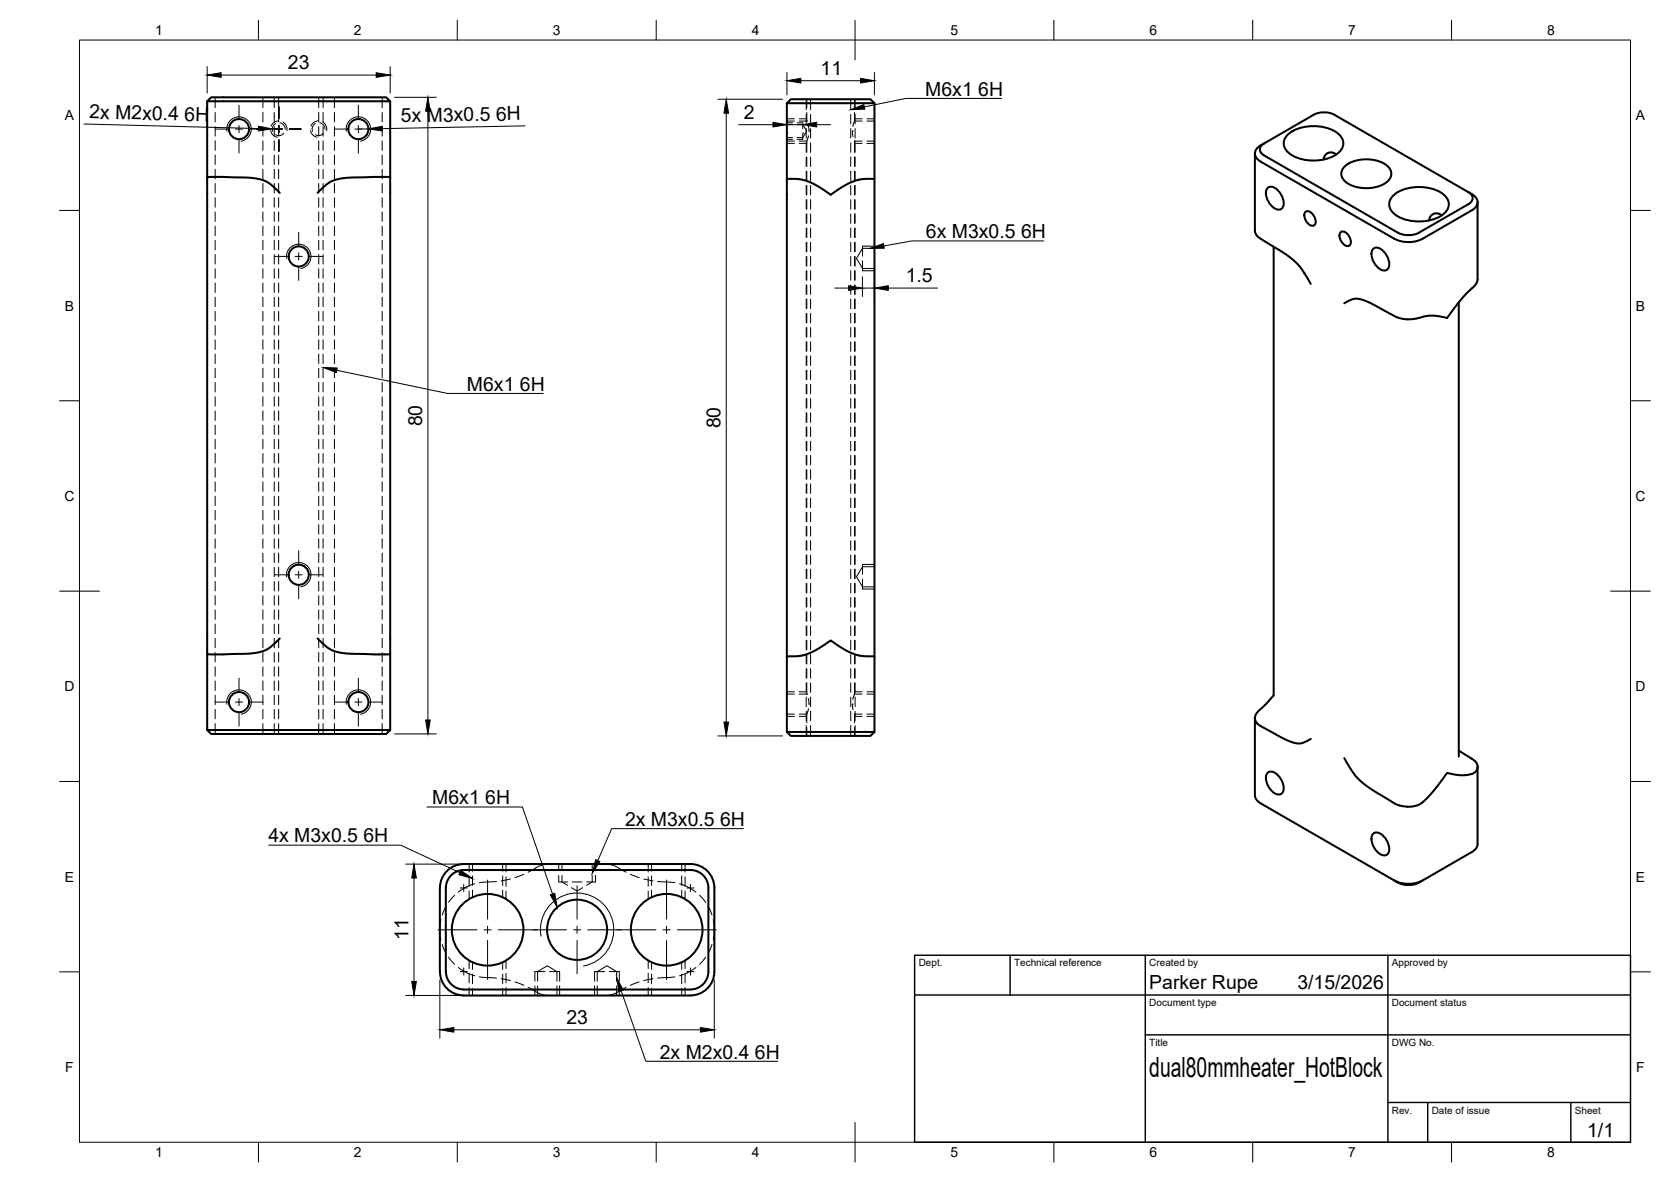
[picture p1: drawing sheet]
<svg xmlns="http://www.w3.org/2000/svg" width="420mm" height="297mm" viewBox="0 0 420 297" stroke-linecap="round" stroke-linejoin="round" font-family="sans-serif">
<!-- layer: Hidden -->
<g fill="none" stroke="#000" stroke-width=".25">
<path d="M54.1 24.5v2.6M54.1 28.3v2.3M54.1 31.8v2.4M54.1 35.4v2.4M54.1 39v2.3M66.1 24.5v2.6M66.1 28.3v2.3M66.1 31.8v2.4M66.1 35.4v2.4M66.1 39v2.3M69.3 31.1a1.58 1.58 0 0 0-.7 1.9M70.1 24.5v2.6"/>
<path d="M70.1 28.3v2.3M70.1 31.8v2.4M70.1 35.4v2.4M70.1 39v2.3M70.4 30.9a1.59 1.59 0 0 1 1.3 1.6M71.4 33.5a1.61 1.61 0 0 1-2.1 .4M79.3 31.1a1.58 1.58 0 0 0-.7 1.9M80.1 24.5v2.6M80.1 28.3v2.3M80.1 31.8v2.4M80.1 35.4v2.4M80.1 39v2.3"/>
<path d="M80.4 30.9a1.58 1.58 0 0 1 1.3 1.6M81.3 33.5a1.61 1.61 0 0 1-2 .4M84.1 24.5v2.6M84.1 28.3v2.3M84.1 31.8v2.4M84.1 35.4v2.4M84.1 39v2.3M96.1 24.5v2.6M96.1 28.3v2.3M96.1 31.8v2.4M96.1 35.4v2.4M96.1 39v2.3"/>
<path d="M197.8 31.3h1.5M197.8 34.6h1.5M197.8 35.5h1.9M197.8 30.4h1.9M200.4 31.3h1.4l1 1.6-1 1.7h-1.4M201 35.5h1.9M201 30.4h1.9M201.8 30.9v1.4M201.8 33.5v1.5M202.9 30.4h.1M202.9 24.9v2.2M202.9 28.3v2.1"/>
<path d="M202.9 35.5v2.8M202.9 39.5v2.3M203.2 31.5l.2 1.4M203.3 34.1l-.4 1.4M203.4 32.9h.1M203.8 24.9v2.6M203.8 28.8v2.3M203.8 32.3v2.4M203.8 35.9v2.4M203.8 39.5v2.3M213.9 24.9v2.6M213.9 28.8v2.3"/>
<path d="M213.9 32.3v2.4M213.9 35.9v2.4M213.9 39.5v2.3M214.3 32.9l.2 1.4M214.3 32.9h.1M214.9 35.5h.1M214.9 30.4l-.5 1.4M214.9 35.5h1.9M214.9 30.4h1.9M214.9 24.9v2.2M214.9 28.3v2.1M214.9 35.5v2.8"/>
<path d="M214.9 39.5v2.3M218 35.5h1.9M218 30.4h1.9M54.1 42.6v2.3M54.1 46.1v2.4M54.1 49.7v2.4M54.1 53.3v2.3M54.1 56.8v2.4M66.1 42.6v2.3M66.1 46.1v2.4M66.1 49.7v2.4M66.1 53.3v2.3"/>
<path d="M66.1 56.8v2.4M70.1 42.6v2.3M70.1 46.1v2.4M70.1 49.7v2.4M70.1 53.3v2.3M70.1 56.8v2.4M80.1 42.6v2.3M80.1 46.1v2.4M80.1 49.7v2.4M80.1 53.3v2.3M80.1 56.8v2.4M84.1 42.6v2.3"/>
<path d="M84.1 46.1v2.4M84.1 49.7v2.4M84.1 53.3v2.3M84.1 56.8v2.4M96.1 42.6v2.3M96.1 46.1v2.4M96.1 49.7v2.4M96.1 53.3v2.3M96.1 56.8v2.4M202.9 43v2.4M202.9 46.6v2.4M202.9 50.2v2.4"/>
<path d="M202.9 53.7v2.4M202.9 57.3v2.4M203.8 43v2.4M203.8 46.6v2.4M203.8 50.2v2.4M203.8 53.7v2.4M203.8 57.3v2.4M213.9 43v2.4M213.9 46.6v2.4M213.9 50.2v2.4M213.9 53.7v2.4M213.9 57.3v2.4"/>
<path d="M214.9 43v2.4M214.9 46.6v2.4M214.9 50.2v2.4M214.9 53.7v2.4M214.9 57.3v2.4M54.1 60.4v2.4M54.1 64v2.4M54.1 67.5v2.4M54.1 71.1v2.4M54.1 74.7v2.4M54.1 78.3v2.4M66.1 60.4v2.4"/>
<path d="M66.1 64v2.4M66.1 67.5v2.4M66.1 71.1v2.4M66.1 74.7v2.4M66.1 78.3v2.4M70.1 60.4v2.4M70.1 64v2.4M70.1 67.5v2.4M70.1 71.1v2.4M70.1 74.7v2.4M70.1 78.3v2.4M80.1 60.4v2.4"/>
<path d="M80.1 64v2.4M80.1 67.5v2.4M80.1 71.1v2.4M80.1 74.7v2.4M80.1 78.3v2.4M84.1 60.4v2.4M84.1 64v2.4M84.1 67.5v2.4M84.1 71.1v2.4M84.1 74.7v2.4M84.1 78.3v2.4M96.1 60.4v2.4"/>
<path d="M96.1 64v2.4M96.1 67.5v2.4M96.1 71.1v2.4M96.1 74.7v2.4M96.1 78.3v2.4M202.9 60.9v2.4M202.9 64.5v2.4M202.9 68v2.4M202.9 71.6v2.4M202.9 75.2v2.4M202.9 78.7v2.4M203.8 60.9v2.4"/>
<path d="M203.8 64.5v2.4M203.8 68v2.4M203.8 71.6v2.4M203.8 75.2v2.4M203.8 78.7v2.4M213.9 60.9v2.4M213.9 64.5v2.4M213.9 68v2.4M213.9 71.6v2.4M213.9 75.2v2.4M213.9 78.7v2.4M214.9 60.9v2.4"/>
<path d="M214.9 64.5v2.4M214.9 68v2.4M214.9 71.6v2.4M214.9 75.2v2.4M214.9 78.7v2.4M216.9 65.5v2.5M216.9 61.9v2.5M219.9 62.4h-3l-1.6 2.5 1.6 2.6h3M54.1 81.8v2.4M54.1 85.4v2.4M54.1 89v2.4M54.1 92.5v2.4"/>
<path d="M54.1 96.1v2.4M54.1 99.7v2.4M66.1 81.8v2.4M66.1 85.4v2.4M66.1 89v2.4M66.1 92.5v2.4M66.1 96.1v2.4M66.1 99.7v2.4M70.1 81.8v2.4M70.1 85.4v2.4M70.1 89v2.4M70.1 92.5v2.4"/>
<path d="M70.1 96.1v2.4M70.1 99.7v2.4M80.1 81.8v2.4M80.1 85.4v2.4M80.1 89v2.4M80.1 92.5v2.4M80.1 96.1v2.4M80.1 99.7v2.4M84.1 81.8v2.4M84.1 85.4v2.4M84.1 89v2.4M84.1 92.5v2.4"/>
<path d="M84.1 96.1v2.4M84.1 99.7v2.4M96.1 81.8v2.4M96.1 85.4v2.4M96.1 89v2.4M96.1 92.5v2.4M96.1 96.1v2.4M96.1 99.7v2.4M202.9 82.3v2.4M202.9 85.9v2.4M202.9 89.5v2.3M202.9 93v2.4"/>
<path d="M202.9 96.6v2.4M203.8 82.3v2.4M203.8 85.9v2.4M203.8 89.5v2.3M203.8 93v2.4M203.8 96.6v2.4M213.9 82.3v2.4M213.9 85.9v2.4M213.9 89.5v2.3M213.9 93v2.4M213.9 96.6v2.4M214.9 82.3v2.4"/>
<path d="M214.9 85.9v2.4M214.9 89.5v2.3M214.9 93v2.4M214.9 96.6v2.4M54.1 103.3v2.3M54.1 106.8v2.4M54.1 110.4v2.4M54.1 114v2.4M54.1 117.5v2.4M66.1 103.3v2.3M66.1 106.8v2.4M66.1 110.4v2.4"/>
<path d="M66.1 114v2.4M66.1 117.5v2.4M70.1 103.3v2.3M70.1 106.8v2.4M70.1 110.4v2.4M70.1 114v2.4M70.1 117.5v2.4M80.1 103.3v2.3M80.1 106.8v2.4M80.1 110.4v2.4M80.1 114v2.4M80.1 117.5v2.4"/>
<path d="M84.1 103.3v2.3M84.1 106.8v2.4M84.1 110.4v2.4M84.1 114v2.4M84.1 117.5v2.4M96.1 103.3v2.3M96.1 106.8v2.4M96.1 110.4v2.4M96.1 114v2.4M96.1 117.5v2.4M202.9 100.2v2.4M202.9 103.7v2.4"/>
<path d="M202.9 107.3v2.4M202.9 110.9v2.4M202.9 114.5v2.3M202.9 118v2.4M203.8 100.2v2.4M203.8 103.7v2.4M203.8 107.3v2.4M203.8 110.9v2.4M203.8 114.5v2.3M203.8 118v2.4M213.9 100.2v2.4M213.9 103.7v2.4"/>
<path d="M213.9 107.3v2.4M213.9 110.9v2.4M213.9 114.5v2.3M213.9 118v2.4M214.9 100.2v2.4M214.9 103.7v2.4M214.9 107.3v2.4M214.9 110.9v2.4M214.9 114.5v2.3M214.9 118v2.4M54.1 121.1v2.4M54.1 124.7v2.4"/>
<path d="M54.1 128.3v2.3M54.1 131.8v2.4M54.1 135.4v2.4M54.1 139v2.4M66.1 121.1v2.4M66.1 124.7v2.4M66.1 128.3v2.3M66.1 131.8v2.4M66.1 135.4v2.4M66.1 139v2.4M70.1 121.1v2.4M70.1 124.7v2.4"/>
<path d="M70.1 128.3v2.3M70.1 131.8v2.4M70.1 135.4v2.4M70.1 139v2.4M80.1 121.1v2.4M80.1 124.7v2.4M80.1 128.3v2.3M80.1 131.8v2.4M80.1 135.4v2.4M80.1 139v2.4M84.1 121.1v2.4M84.1 124.7v2.4"/>
<path d="M84.1 128.3v2.3M84.1 131.8v2.4M84.1 135.4v2.4M84.1 139v2.4M96.1 121.1v2.4M96.1 124.7v2.4M96.1 128.3v2.3M96.1 131.8v2.4M96.1 135.4v2.4M96.1 139v2.4M202.9 121.6v2.4M202.9 125.2v2.4"/>
<path d="M202.9 128.7v2.4M202.9 132.3v2.4M202.9 135.9v2.4M202.9 139.5v2.3M203.8 121.6v2.4M203.8 125.2v2.4M203.8 128.7v2.4M203.8 132.3v2.4M203.8 135.9v2.4M203.8 139.5v2.3M213.9 121.6v2.4M213.9 125.2v2.4"/>
<path d="M213.9 128.7v2.4M213.9 132.3v2.4M213.9 135.9v2.4M213.9 139.5v2.3M214.9 121.6v2.4M214.9 125.2v2.4M214.9 128.7v2.4M214.9 132.3v2.4M214.9 135.9v2.4M214.9 139.5v2.3M54.1 142.5v2.4M54.1 146.1v2.4"/>
<path d="M54.1 149.7v2.4M54.1 153.3v2.3M54.1 156.8v2.4M66.1 142.5v2.4M66.1 146.1v2.4M66.1 149.7v2.4M66.1 153.3v2.3M66.1 156.8v2.4M70.1 142.5v2.4M70.1 146.1v2.4M70.1 149.7v2.4M70.1 153.3v2.3"/>
<path d="M70.1 156.8v2.4M80.1 142.5v2.4M80.1 146.1v2.4M80.1 149.7v2.4M80.1 153.3v2.3M80.1 156.8v2.4M84.1 142.5v2.4M84.1 146.1v2.4M84.1 149.7v2.4M84.1 153.3v2.3M84.1 156.8v2.4M96.1 142.5v2.4"/>
<path d="M96.1 146.1v2.4M96.1 149.7v2.4M96.1 153.3v2.3M96.1 156.8v2.4M202.9 143v2.4M202.9 146.6v2.4M202.9 150.2v2.4M202.9 153.8v2.3M202.9 157.3v2.4M203.8 143v2.4M203.8 146.6v2.4M203.8 150.2v2.4"/>
<path d="M203.8 153.8v2.3M203.8 157.3v2.4M213.9 143v2.4M213.9 146.6v2.4M213.9 150.2v2.4M213.9 153.8v2.3M213.9 157.3v2.4M214.9 143v2.4M214.9 146.6v2.4M214.9 150.2v2.4M214.9 153.8v2.3M214.9 157.3v2.4"/>
<path d="M216.9 145.5v2.5M216.9 141.8v2.5M219.9 142.4h-3l-1.6 2.5 1.6 2.6h3M54.1 160.4v2.4M54.1 164v2.4M54.1 167.6v2.3M54.1 171.1v2.4M54.1 174.7v2.4M54.1 178.3v2.3M66.1 160.4v2.4M66.1 164v2.4M66.1 167.6v2.3"/>
<path d="M66.1 171.1v2.4M66.1 174.7v2.4M66.1 178.3v2.3M70.1 160.4v2.4M70.1 164v2.4M70.1 167.6v2.3M70.1 171.1v2.4M70.1 174.7v2.4M70.1 178.3v2.3M80.1 160.4v2.4M80.1 164v2.4M80.1 167.6v2.3"/>
<path d="M80.1 171.1v2.4M80.1 174.7v2.4M80.1 178.3v2.3M84.1 160.4v2.4M84.1 164v2.4M84.1 167.6v2.3M84.1 171.1v2.4M84.1 174.7v2.4M84.1 178.3v2.3M96.1 160.4v2.4M96.1 164v2.4M96.1 167.6v2.3"/>
<path d="M96.1 171.1v2.4M96.1 174.7v2.4M96.1 178.3v2.3M197.8 179.5h1.9M197.8 174.4h1.9M201 179.5h1.9M201 174.4h1.9M202.9 174.4h.1M202.9 160.9v2.4M202.9 164.5v2.3M202.9 168v2.4M202.9 171.6v2.8"/>
<path d="M202.9 179.5v2.1M203.2 175.5l.2 1.4M203.3 178.1l-.4 1.4M203.4 176.9h.1M203.8 160.9v2.4M203.8 164.5v2.3M203.8 168v2.4M203.8 171.6v2.4M203.8 175.2v2.4M203.8 178.8v2.3M213.9 160.9v2.4M213.9 164.5v2.3"/>
<path d="M213.9 168v2.4M213.9 171.6v2.4M213.9 175.2v2.4M213.9 178.8v2.3M214.3 176.9l.2 1.4M214.3 176.9h.1M214.9 179.5h.1M214.9 174.4l-.5 1.4M214.9 179.5h1.9M214.9 174.4h1.9M214.9 160.9v2.4M214.9 164.5v2.3"/>
<path d="M214.9 168v2.4M214.9 171.6v2.8M214.9 179.5v2.1M218 179.5h1.9M218 174.4h1.9M54.1 181.8v2.7M66.1 181.8v2.7M70.1 181.8v2.7M80.1 181.8v2.7M84.1 181.8v2.7M96.1 181.8v2.7M202.9 182.8v2.1"/>
<path d="M203.8 182.3v2.6M213.9 182.3v2.6M214.9 182.8v2.1M118.8 217.1v1.8M126.4 217.1v1.8M131.7 219.7l-2.2 .8M138 217.1l-2 .4-3.2 1.7M141.3 220v1.6l1.4 .9M141.3 217.1v1.7M148.9 220v1.6l-1.4 .9M148.9 217.1v1.7M152.2 217.1l2 .4 3.2 1.7"/>
<path d="M158.5 219.7l2.2 .8M163.8 217.1v1.8M171.4 217.1v1.8M110.9 231.1l-.3 2.6 .3 2.5M111.2 237.4l.9 2.1M112.1 227.8l-.9 2.2M114.3 225l-1.5 1.8M118.8 220.1v2.4M118.8 223.7v1.8M119.4 222.1l-2 .7-2.2 1.4M124.8 221.5l-4.3 .3M126.4 220.1v2.4"/>
<path d="M126.4 223.7v1.8M128.4 220.9l-2.4 .5M140.5 221.6h2.2M143.7 223.1l1.4 .8 1.4-.8M143.9 221.6h2.4M147.5 221.6h2.2M161.9 220.9l2.3 .5M163.8 220.1v2.4M163.8 223.7v1.8M165.4 221.5l4.3 .3M170.9 222.1l1.9 .7 2.2 1.4M171.4 220.1v2.4"/>
<path d="M171.4 223.7v1.8M175.9 225l1.5 1.8M178.1 227.8l.9 2.1M179 237.3l-.9 2.2M179.3 231.1l.3 2.6-.3 2.5M112.8 240.5l1.5 1.8M115.2 243.1l2.2 1.4 2 .7M118.8 241.8v1.8M118.8 244.8v2.4M118.8 248.4v1.8M120.5 245.5l4.3 .3M126 245.9l2.4 .5"/>
<path d="M126.4 241.8v1.8M126.4 244.8v2.4M126.4 248.4v1.8M129.5 246.8l2.2 .8M132.8 248.1l3.2 1.7 2 .4M134.5 244.2h2.5M135.2 246.6v-2.4l2.4-1.5 2.4 1.5v2.4M135.2 247.8v2.4M138.2 244.2h2.5M140 247.8v2.4M149.5 244.2h2.5M150.2 246.6v-2.4l2.4-1.5 2.4 1.5v2.4"/>
<path d="M150.2 247.8v2.4M153.2 244.2h2.5M155 247.8v2.4M157.4 248.1l-3.2 1.7-2 .4M160.7 246.8l-2.2 .8M163.8 241.8v1.8M163.8 244.8v2.4M163.8 248.4v1.8M164.2 245.9l-2.3 .5M169.7 245.5l-4.3 .3M171.4 241.8v1.8M171.4 244.8v2.4"/>
<path d="M171.4 248.4v1.8M175 243.1l-2.2 1.4-1.9 .7M177.4 240.5l-1.5 1.8"/>
</g>
<!-- layer: Visible -->
<g fill="none" stroke="#000" stroke-width=".51">
<path d="M52.1 25.4l1-.9h44l1 .9zM52.1 25.4v19.3l.5-.2h3.5l5.7 .1 2.8 .3 1.3 .3 1.5 .6 2.9 2.7M98.1 25.4v138.9l-.5 .2-8.5-.2-4.1-.4-1.6-.5-.9-.5-2.6-2.4M197.8 25.9l1.1-1h20l1 1zM197.8 25.9v19M219.9 25.9v158M315.5 38.6v19.5l.6 1.2M317.9 36a1.62 1.62 0 0 0-1.1 1.5 1.62 1.62 0 0 0 1.1 1.6l33.6 19.4M317.9 36a3.4 3.4 0 0 0-2.4 2.6 2.49 2.49 0 0 0 1.5 2l33.6 19.4M317.9 36l12.4-7.1a5.9 5.9 0 0 1 5.3 0l33.6 19.4M323.6 34.1a10.6 10.6 0 0 1 10.2-1.9 4.9 4.9 0 0 1 4 3.8 4.2 4.2 0 0 1-3.1 3.5 11.5 11.5 0 0 1-10.5-1 2.92 2.92 0 0 1-.6-4.4zM336 38.8l-.9-.5-1.1 .1-.9 .7-.3 1"/>
<path d="M52.1 44.7v138.8M98.1 44.7l-.5-.2h-3.5l-5.7 .1-2.8 .3-1.3 .3-1.5 .6-2.9 2.7M219.9 44.9l-2.8 .1-1.9 .3-2.4 1.1-3.5 2.3a.64 .64 0 0 1-1.1-.2l-3.2-2.1-2.5-1.1-1.9-.3-2.8-.1v120M316.1 59.3l7 4.4 2.3 1.8 1.7 1.9 2.5 4M318.8 47.2a2.07 2.07 0 0 1 2.7 .8 3.5 3.5 0 0 1 .8 4.4 2.07 2.07 0 0 1-2.7-.8 3.5 3.5 0 0 1-.8-4.4zM328.2 53.3a1.65 1.65 0 0 1 2.2 1 1.65 1.65 0 0 1-.2 2.4 2.5 2.5 0 0 1-2-3.4zM337.1 58.4a1.65 1.65 0 0 1 2.2 1 1.65 1.65 0 0 1-.2 2.4 2.5 2.5 0 0 1-2-3.4zM338.4 41.6a9.4 9.4 0 0 1 10.3 0 2.62 2.62 0 0 1 1.1 2.5 2.62 2.62 0 0 1-1.8 2.1 9.6 9.6 0 0 1-9.6-.5 2.47 2.47 0 0 1 0-4.1zM350.1 49.4a10.6 10.6 0 0 1 10.2-1.9 4.9 4.9 0 0 1 4 3.8 4.2 4.2 0 0 1-3 3.5 11.5 11.5 0 0 1-10.6-1 2.92 2.92 0 0 1-.6-4.4zM350.6 60a7.8 7.8 0 0 0 7.1 0M362.5 54.2l-1-.6-1 .1-.9 .7-.2 1M369.2 48.3a3.4 3.4 0 0 1 2.3 2.5 2.49 2.49 0 0 1-1.4 2.1l-12.4 7.1"/>
<path d="M369.2 48.3a1.62 1.62 0 0 1 1.1 1.5 1.62 1.62 0 0 1-1.1 1.5l-12.4 7.2a5.8 5.8 0 0 1-5.3 0M371.5 50.8v19.8l-.6 1.1-3 2.9-3.8 5a.63 .63 0 0 1-.9 .1l-1.8-.3-1.9-.1-4.4 .9h-2.1l-2.2-.7-6.1-3.3-2.6-1-1.6-.1-2.5 1.1M320.3 62v112.8M328 68.6v.2M345.3 62.5a2.07 2.07 0 0 1 2.8 .9 3.5 3.5 0 0 1 .7 4.3 2.07 2.07 0 0 1-2.7-.8 3.5 3.5 0 0 1-.8-4.4zM366.8 76v114.1M70.3 160.5l-2.9 2.6-1.5 .6-1.3 .3-2.8 .3-5.7 .2h-3.5l-.5-.3M98.1 164.2v19.3M219.9 164.9h-2.8l-1.9-.4-2.4-1-3.4-2.2a.69 .69 0 0 0-1.2 .1l-3.2 2.1-2.5 1-1.9 .4h-2.8v19M320.3 174.7l-4.4 4.6-.4 1.3 .6 1.2 .9 .7 5.3 2.9 3.2 1.3 1.7 .1 2.4-1.1M52.1 183.5h46l-1 1h-44zM197.8 183.9h22.1l-1 1h-20z"/>
<path d="M315.5 180.5v19.3a2.42 2.42 0 0 0 1.5 2.1M318.8 194.2a2.07 2.07 0 0 1 2.7 .8 3.5 3.5 0 0 1 .8 4.4 2.07 2.07 0 0 1-2.7-.9 3.5 3.5 0 0 1-.8-4.3zM366.8 188.6l4.1 2.8a1.49 1.49 0 0 1 .6 1.4l-.2 .6-.3 .6-1.3 .6-2.5 .2-2.9-.5a.5 .5 0 0 0-.8 .4l-3 4-2.9 3-2 .9-1.7 .1-1.3-.1-1.8-.6-5.9-3.6-2.6-1.9-1.8-2-2.5-4M371.5 192.7v19.4M317 201.9l33.6 19.4M345.3 209.5a2.07 2.07 0 0 1 2.8 .8 3.5 3.5 0 0 1 .7 4.4 2.07 2.07 0 0 1-2.7-.9 3.5 3.5 0 0 1-.8-4.3zM371.5 212.1a2.42 2.42 0 0 1-1.4 2l-12.4 7.2a5.9 5.9 0 0 1-6.2 .5M110.6 223.1v21.1M110.6 223.1a6 6 0 0 1 6-6h57a6 6 0 0 1 6 6v21.1a6 6 0 0 1-6 6h-57a6 6 0 0 1-6-6M112.1 223.1v21.1M112.1 223.1a4.5 4.5 0 0 1 4.5-4.5h57a4.5 4.5 0 0 1 4.5 4.5v21.1a4.5 4.5 0 0 1-4.5 4.5h-57a4.5 4.5 0 0 1-4.5-4.5M350.6 221.3l.9 .5"/>
<path d="M350.6 221.3a7.8 7.8 0 0 0 7.1 0"/>
<circle cx="60.1" cy="32.4" r="2.53"/>
<circle cx="90.1" cy="32.4" r="2.53"/>
<circle cx="75.1" cy="64.4" r="2.53"/>
<circle cx="75.1" cy="144.4" r="2.53"/>
<circle cx="60.1" cy="176.4" r="2.53"/>
<circle cx="90.1" cy="176.4" r="2.53"/>
<circle cx="122.6" cy="233.7" r="9"/>
<circle cx="145.1" cy="233.7" r="7.6"/>
<circle cx="167.6" cy="233.7" r="9"/>
</g>
<!-- layer: Hidden Narrow -->
<g fill="none" stroke="#000" stroke-width=".25">
<path d="M68.1 32.9l.6 1.1 1 .5M69 24.5v2.6M69 28.3v2.3M69 31.8v2.4M69 35.4v2.4M69 39v2.3M70 30.4l-1.1 .4-.7 .9M71.2 30.7l.8 .9 .1 1.2M78.1 32.9l.6 1.1 1 .5M80 30.4l-1.1 .4-.7 .9M81.2 30.7l.8 .9 .1 1.2M81.2 24.5v2.6"/>
<path d="M81.2 28.3v2.3M81.2 31.8v2.4M81.2 35.4v2.4M81.2 39v2.3M197.8 30.9h1.5M197.8 35h1.5M197.8 36h1.9M197.8 29.9h1.9M200.4 30.9h1.4M200.4 35h1.4M201 36h1.9M201 29.9h1.9"/>
<path d="M202.7 24.9v2.6M202.7 28.8v2.3M202.7 32.3v2.4M202.7 35.9v2.4M202.7 39.5v2.3M214.9 36h1.9M214.9 29.9h1.9M215 24.9v2.6M215 28.8v2.3M215 32.3v2.4M215 35.9v2.4M215 39.5v2.3"/>
<path d="M218 36h1.9M218 29.9h1.9M69 42.6v2.3M69 46.1v2.4M69 49.7v2.4M69 53.3v2.3M69 56.8v2.4M81.2 42.6v2.3M81.2 46.1v2.4M81.2 49.7v2.4M81.2 53.3v2.3M81.2 56.8v2.4"/>
<path d="M202.7 43v2.4M202.7 46.6v2.4M202.7 50.2v2.4M202.7 53.7v2.4M202.7 57.3v2.4M215 43v2.4M215 46.6v2.4M215 50.2v2.4M215 53.7v2.4M215 57.3v2.4M69 60.4v2.4M69 64v2.4"/>
<path d="M69 67.5v2.4M69 71.1v2.4M69 74.7v2.4M69 78.3v2.4M81.2 60.4v2.4M81.2 64v2.4M81.2 67.5v2.4M81.2 71.1v2.4M81.2 74.7v2.4M81.2 78.3v2.4M202.7 60.9v2.4M202.7 64.5v2.4"/>
<path d="M202.7 68v2.4M202.7 71.6v2.4M202.7 75.2v2.4M202.7 78.7v2.4M215 60.9v2.4M215 64.5v2.4M215 68v2.4M215 71.6v2.4M215 75.2v2.4M215 78.7v2.4M216.9 68h3M216.9 61.9h3"/>
<path d="M69 81.8v2.4M69 85.4v2.4M69 89v2.4M69 92.5v2.4M69 96.1v2.4M69 99.7v2.4M81.2 81.8v2.4M81.2 85.4v2.4M81.2 89v2.4M81.2 92.5v2.4M81.2 96.1v2.4M81.2 99.7v2.4"/>
<path d="M202.7 82.3v2.4M202.7 85.9v2.4M202.7 89.5v2.3M202.7 93v2.4M202.7 96.6v2.4M215 82.3v2.4M215 85.9v2.4M215 89.5v2.3M215 93v2.4M215 96.6v2.4M69 103.3v2.3M69 106.8v2.4"/>
<path d="M69 110.4v2.4M69 114v2.4M69 117.5v2.4M81.2 103.3v2.3M81.2 106.8v2.4M81.2 110.4v2.4M81.2 114v2.4M81.2 117.5v2.4M202.7 100.2v2.4M202.7 103.7v2.4M202.7 107.3v2.4M202.7 110.9v2.4"/>
<path d="M202.7 114.5v2.3M202.7 118v2.4M215 100.2v2.4M215 103.7v2.4M215 107.3v2.4M215 110.9v2.4M215 114.5v2.3M215 118v2.4M69 121.1v2.4M69 124.7v2.4M69 128.3v2.3M69 131.8v2.4"/>
<path d="M69 135.4v2.4M69 139v2.4M81.2 121.1v2.4M81.2 124.7v2.4M81.2 128.3v2.3M81.2 131.8v2.4M81.2 135.4v2.4M81.2 139v2.4M202.7 121.6v2.4M202.7 125.2v2.4M202.7 128.7v2.4M202.7 132.3v2.4"/>
<path d="M202.7 135.9v2.4M202.7 139.5v2.3M215 121.6v2.4M215 125.2v2.4M215 128.7v2.4M215 132.3v2.4M215 135.9v2.4M215 139.5v2.3M69 142.5v2.4M69 146.1v2.4M69 149.7v2.4M69 153.3v2.3"/>
<path d="M69 156.8v2.4M81.2 142.5v2.4M81.2 146.1v2.4M81.2 149.7v2.4M81.2 153.3v2.3M81.2 156.8v2.4M202.7 143v2.4M202.7 146.6v2.4M202.7 150.2v2.4M202.7 153.8v2.3M202.7 157.3v2.4M215 143v2.4"/>
<path d="M215 146.6v2.4M215 150.2v2.4M215 153.8v2.3M215 157.3v2.4M216.9 148h3M216.9 141.8h3M69 160.4v2.4M69 164v2.4M69 167.6v2.3M69 171.1v2.4M69 174.7v2.4M69 178.3v2.3"/>
<path d="M81.2 160.4v2.4M81.2 164v2.4M81.2 167.6v2.3M81.2 171.1v2.4M81.2 174.7v2.4M81.2 178.3v2.3M197.8 173.8h1.9M201 173.8h1.9M202.7 160.9v2.4M202.7 164.5v2.3M202.7 168v2.4M202.7 171.6v2.4"/>
<path d="M202.7 175.2v2.4M202.7 178.8v2.3M214.9 173.8h1.9M215 160.9v2.4M215 164.5v2.3M215 168v2.4M215 171.6v2.4M215 175.2v2.4M215 178.8v2.3M218 173.8h1.9M69 181.8v2.7M81.2 181.8v2.7"/>
<path d="M197.8 180h1.9M201 180h1.9M202.7 182.3v2.6M214.9 180h1.9M215 182.3v2.6M218 180h1.9M118 217.1v2M127.2 217.1v2M140.5 217.1v1.7M140.5 220v1.6M149.7 217.1v1.7M149.7 220v1.6"/>
<path d="M163 217.1v2M172.3 217.1v2M118 220.4v2.3M118 223.9v2M127.2 220.4v2.3M127.2 223.9v2M163 220.4v2.3M163 223.9v2M172.3 220.4v2.3M172.3 223.9v2M118 241.4v2M118 244.6v2.4"/>
<path d="M118 248.2v2M127.2 241.4v2M127.2 244.6v2.4M127.2 248.2v2M134.5 244.2v2.4M134.5 247.8v2.4M140.7 244.2v2.4M140.7 247.8v2.4M149.5 244.2v2.4M149.5 247.8v2.4M155.7 244.2v2.4M155.7 247.8v2.4"/>
<path d="M163 241.4v2M163 244.6v2.4M163 248.2v2M172.3 241.4v2M172.3 244.6v2.4M172.3 248.2v2"/>
</g>
<!-- layer: Visible Narrow -->
<path d="M57.1 33a3.1 3.1 0 0 1 2.5-3.6 3.1 3.1 0 0 1 3.5 2.5 3.1 3.1 0 0 1-2.5 3.6M87.1 33a3.1 3.1 0 0 1 2.5-3.6 3.1 3.1 0 0 1 3.6 2.5 3.1 3.1 0 0 1-2.5 3.6M72.1 65a3.1 3.1 0 0 1 2.5-3.6 3.1 3.1 0 0 1 3.5 2.5 3.1 3.1 0 0 1-2.5 3.6M72.1 145a3.1 3.1 0 0 1 2.5-3.6 3.1 3.1 0 0 1 3.5 2.5 3.1 3.1 0 0 1-2.5 3.6M57.1 177a3.1 3.1 0 0 1 2.5-3.6 3.1 3.1 0 0 1 3.5 2.5 3.1 3.1 0 0 1-2.5 3.6M87.1 177a3.1 3.1 0 0 1 2.5-3.6 3.1 3.1 0 0 1 3.6 2.5 3.1 3.1 0 0 1-2.5 3.6M136 235.3a9.2 9.2 0 0 1 7.5-10.7 9.2 9.2 0 0 1 10.7 7.5 9.2 9.2 0 0 1-7.5 10.7" fill="none" stroke="#000" stroke-width=".25"/>
<!-- layer: BORDER -->
<g fill="none" stroke="#000" stroke-width=".25">
<path d="M20 10.1h390v276.9h-390zM65 5.1v5M115 5.1v5M165 5.1v5M215 5.1v10M265 5.1v5M315 5.1v5M365 5.1v5M15 52.9h5M410 52.9h5M15 100.7h5M410 100.7h5"/>
<path d="M15 148.6h10M405 148.6h10M15 196.4h5M410 196.4h5M15 244.2h5M410 244.2h5M65 287v5M115 287v5M165 287v5M215 282.1v9.9M265 287v5M315 287v5"/>
<path d="M365 287v5"/>
</g>
<!-- layer: TITLEBLOCK -->
<path d="M230 240.1h180v46.9h-180zM230 250h180M254 240.1v9.9M288 240.1v46.9M349 240.1v46.9M288 260.1h122M349 277.1h61M359 277.1v9.9M395 277.1v9.9" fill="none" stroke="#000" stroke-width=".36"/>
<!-- layer: Smart Centers -->
<g fill="none" stroke="#000" stroke-width=".25">
<path d="M54.1 32.4h3.3M59.2 32.4h1.8M60.1 26.4v3.4M60.1 31.5v1.8M60.1 35.1v3.4M62.8 32.4h4.6M69.2 32.4h1.8M70.1 26.9v2.9M70.1 31.5v1.8M70.1 35.1v2.9M72.8 32.4h2.9M84.1 32.4h3.3"/>
<path d="M89.2 32.4h1.8M90.1 26.4v3.4M90.1 31.5v1.8M90.1 35.1v3.4M92.8 32.4h3.3M75.1 58.4v3.4M69.1 64.4h3.3M74.2 64.4h1.8M75.1 63.5v1.8M75.1 67.1v3.4M77.8 64.4h3.3M75.1 138.4v3.4"/>
<path d="M69.1 144.4h3.3M74.2 144.4h1.8M75.1 143.5v1.8M75.1 147.1v3.4M77.8 144.4h3.3M54.1 176.4h3.3M59.2 176.4h1.8M60.1 170.4v3.4M60.1 175.5v1.8M60.1 179.1v3.4M62.8 176.4h3.3M84.1 176.4h3.3"/>
<path d="M89.2 176.4h1.8M90.1 170.4v3.4M90.1 175.5v1.8M90.1 179.1v3.4M92.8 176.4h3.3M110.1 233.7h9.8M115.7 223.1h1.8M116.6 222.3v1.8M121.7 233.7h1.8M122.6 221.2v9.8M122.6 232.8v1.8M122.6 236.3v9.9"/>
<path d="M125.3 233.7h17.1M144.2 233.7h1.8M145.1 222.6v8.4M145.1 232.8v1.8M145.1 236.3v8.4M147.8 233.7h17.1M166.7 233.7h1.8M167.6 221.2v9.8M167.6 232.8v1.8M167.6 236.3v9.9M170.3 233.7h9.8M172.7 223.1h1.8"/>
<path d="M173.6 222.3v1.8M115.7 244.2h1.8M116.6 243.3v1.8M172.7 244.2h1.8M173.6 243.3v1.8"/>
</g>
<!-- layer: FD_Dimensions -->
<g fill="none" stroke="#000" stroke-width=".25">
<path d="M52.1 16.7v6.7M55.6 18.9h39M98.1 16.7v6.7M197.9 18.2v5.6M219.9 18.2v5.6M21.1 31.2l43.9 1.1M68.5 32.4h1.6M92.6 32.4h-2.5M99.2 24.5h10.5M107.6 27.9v153M132 31.6l-35.9 .7M180.5 24.9h16.3"/>
<path d="M182.6 28.5v152.9M185.7 31.3h8.7M197.9 33.4h.1M197.9 31.3h4M201.4 20.3h15M201.9 33.4h.1M205.4 31.3h3.5M209.9 72.4h3.5M216.9 69.6v4.9M216.9 72.4h3M219.9 69.6v4.9M223.4 72.4h12.3"/>
<path d="M99.2 184.4h10.5M180.5 184.9h16.3M102 217.2h14.7M104.1 220.6v26.1M102 250.2h14.7M110.6 246.3v14.6M114.1 258.8h62M179.6 246.3v14.6"/>
</g>
<g fill="#000" stroke="#000" stroke-width=".25">
<path d="M52.1 18.9l3.5-.6v1.1zM94.6 18.3l3.5 .6-3.5 .5zM197.9 20.3l3.5-.6v1.2zM216.4 19.7l3.5 .6-3.5 .6zM65 31.7l3.5 .7-3.5 .5zM92.6 32.4l3.5-.7v1.2zM107.6 24.5l.6 3.4h-1.2zM182.6 24.9l.6 3.6h-1.2zM194.4 30.7l3.5 .6-3.5 .6zM201.9 31.3l3.5-.6v1.2zM213.4 71.8l3.5 .6-3.5 .6zM219.9 72.4l3.5-.6v1.2z"/>
<path d="M107 180.9h1.2l-.6 3.5zM182 181.4h1.2l-.6 3.5zM104.1 217.2l.6 3.4h-1.2zM103.5 246.7h1.2l-.6 3.5zM110.6 258.8l3.5-.6v1.2zM176.1 258.2l3.5 .6-3.5 .6z"/>
</g>
<!-- layer: Hole Notes -->
<path d="M213.9 27.6l3.3-1.3 .2 1.1zM218.8 62.4l3.3-1.2 .2 1.2zM81.2 92.3l3.6 .2-.2 1.1zM138.4 224.9l1.1-.4 .6 3.5zM155 245.7l1.7 3.1-1.1 .4z" fill="#000" stroke="#000" stroke-width=".25"/>
<path d="M251.8 24.7h-24l-10.5 2.2M262.4 60.5h-33.1l-7.1 1.3M84.7 93.1l27.9 5.8h24M107.3 202.8h24.1l7.5 21.9M156.2 249l6.2 17.7h33.1" fill="none" stroke="#000" stroke-width=".25"/>
<!-- layer: Leaders -->
<path d="M115.9 218.8l2.9 2-3.4-1zM149.8 216l1 .5-1.9 3z" fill="#000" stroke="#000" stroke-width=".25"/>
<path d="M67.5 212.4h33.3l14.8 6.9M186.9 208.2h-33.1l-3.5 8.1" fill="none" stroke="#000" stroke-width=".25"/>
<text font-size="7" x="289" y="270.6">dual80mmheater_HotBlock</text>
<g font-size="4.9">
<text x="72.4" y="17.4">23</text>
<text x="206.3" y="18.9">11</text>
<text x="22.4" y="29.7" transform="rotate(1 22.4 29.7)">2x M2x0.4 6H</text>
<text x="187" y="29.9">2</text>
<text x="232.7" y="24">M6x1</text>
<text x="246" y="24">6H</text>
<text x="100.8" y="30.8" transform="rotate(-1 100.8 30.8)">5x M3x0.5 6H</text>
<text x="232.8" y="59.8">6x M3x0.5</text>
<text x="256.7" y="59.8">6H</text>
<text x="227.7" y="70.9">1.5</text>
<text x="117.4" y="98.2">M6x1</text>
<text x="130.7" y="98.2">6H</text>
<text x="106.1" y="107.2" transform="rotate(-90 106.1 107.2)">80</text>
<text x="181.1" y="107.6" transform="rotate(-90 181.1 107.6)">80</text>
<text x="108.7" y="202.1">M6x1</text>
<text x="122" y="202.1">6H</text>
<text x="157.2" y="207.5">2x M3x0.5 6H</text>
<text x="67.5" y="211.7">4x M3x0.5 6H</text>
<text x="102.7" y="236.2" transform="rotate(-90 102.7 236.2)">11</text>
<text x="289" y="248.5">Parker Rupe</text>
<text x="326.2" y="248.5">3/15/2026</text>
<text x="142.4" y="257.3">23</text>
<text x="165.9" y="266">2x M2x0.4</text>
<text x="189.8" y="266">6H</text>
<text x="399.1" y="285.7">1/1</text>
</g>
<g font-size="3.5">
<text x="39" y="8.8">1</text>
<text x="89" y="8.8">2</text>
<text x="139" y="8.8">3</text>
<text x="189" y="8.8">4</text>
<text x="239" y="8.8">5</text>
<text x="289" y="8.8">6</text>
<text x="339" y="8.8">7</text>
<text x="389" y="8.8">8</text>
<text x="16.3" y="30.2">A</text>
<text x="411.3" y="30.2">A</text>
<text x="16.3" y="78">B</text>
<text x="411.3" y="78">B</text>
<text x="16.2" y="125.9">C</text>
<text x="411.2" y="125.9">C</text>
<text x="16.2" y="173.7">D</text>
<text x="411.2" y="173.7">D</text>
<text x="16.3" y="221.6">E</text>
<text x="411.3" y="221.6">E</text>
<text x="16.4" y="269.4">F</text>
<text x="411.4" y="269.4">F</text>
<text x="39" y="290.8">1</text>
<text x="89" y="290.8">2</text>
<text x="139" y="290.8">3</text>
<text x="189" y="290.8">4</text>
<text x="239" y="290.8">5</text>
<text x="289" y="290.8">6</text>
<text x="339" y="290.8">7</text>
<text x="389" y="290.8">8</text>
</g>
<g font-size="2.5">
<text x="231" y="242.9">Dept.</text>
<text x="255" y="242.9">Technical reference</text>
<text x="289" y="242.9">Created by</text>
<text x="350" y="242.9">Approved by</text>
<text x="289" y="252.8">Document type</text>
<text x="350" y="252.8">Document status</text>
<text x="289" y="262.9">Title</text>
<text x="350" y="262.9">DWG No.</text>
<text x="350" y="279.9">Rev.</text>
<text x="360" y="279.9">Date of issue</text>
<text x="396" y="279.9">Sheet</text>
</g>
</svg>
